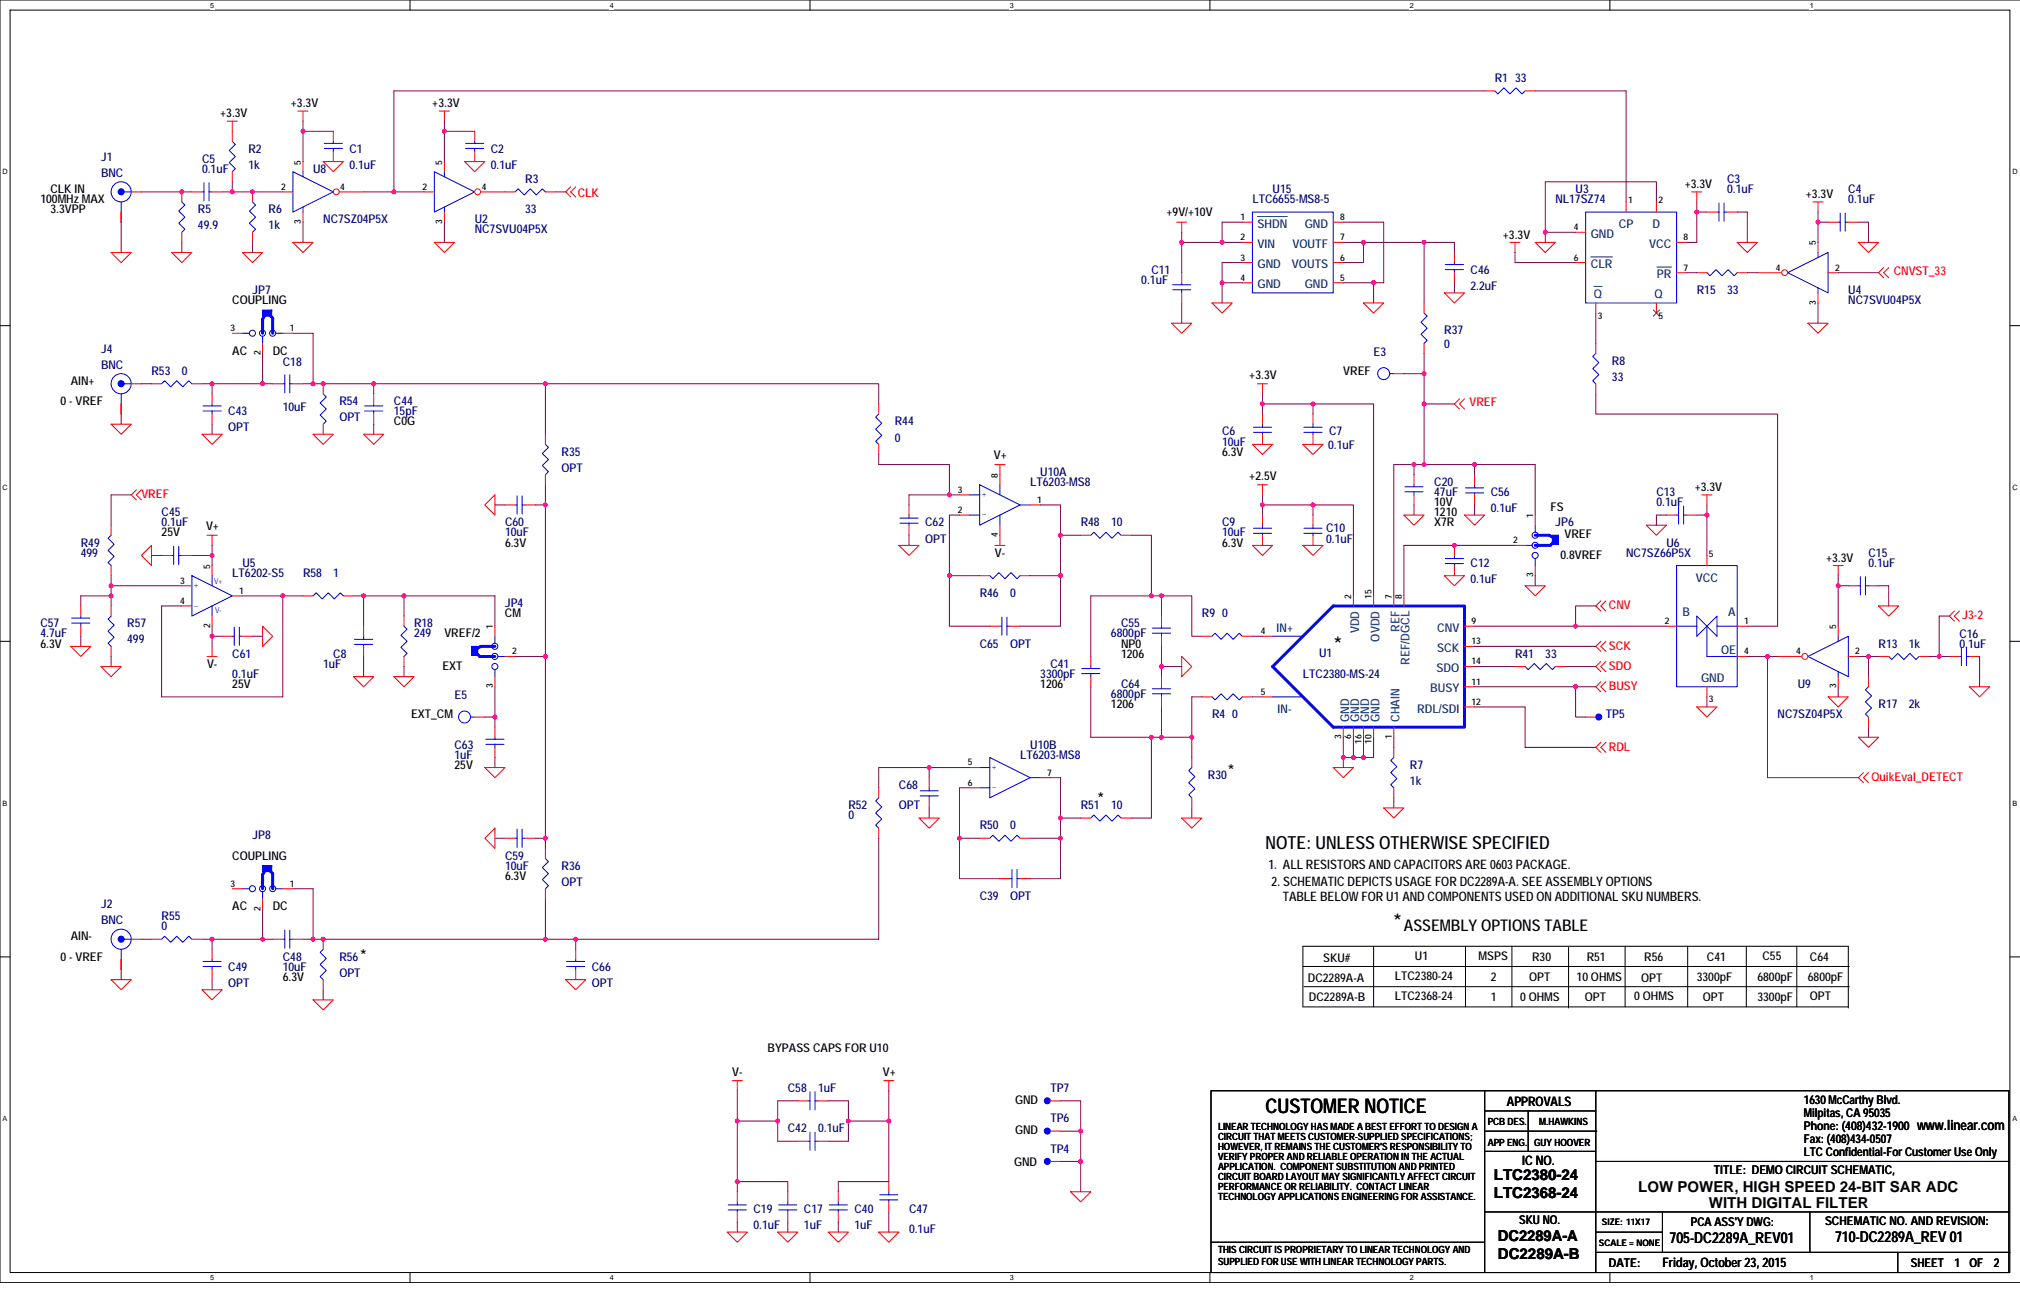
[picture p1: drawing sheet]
<svg xmlns="http://www.w3.org/2000/svg" width="432mm" height="279mm" viewBox="0 0 432 279" stroke-linecap="round" stroke-linejoin="round" font-family="sans-serif">
<path d="M2.2 2.2h427.4v269.8h-427.4zM431.8 0h-431.8v274.2h431.8" fill="none" stroke="#000" stroke-width=".21"/>
<g fill="#fff">
<path d="M44.9 .2h.9v1.7h-.9z"/>
<path d="M44.9 272.2h.9v1.8h-.9z"/>
</g>
<path d="M87.7 0v2.2M87.7 272v2.2" fill="none" stroke="#000" stroke-width=".21"/>
<g fill="#fff">
<path d="M130.4 .2h.9v1.7h-.9z"/>
<path d="M130.4 272.2h.9v1.8h-.9z"/>
</g>
<path d="M173.1 0v2.2M173.1 272v2.2" fill="none" stroke="#000" stroke-width=".21"/>
<g fill="#fff">
<path d="M215.9 .2h.8v1.7h-.8z"/>
<path d="M215.9 272.2h.8v1.8h-.8z"/>
</g>
<path d="M258.6 0v2.2M258.6 272v2.2" fill="none" stroke="#000" stroke-width=".21"/>
<g fill="#fff">
<path d="M301.4 .2h.8v1.7h-.8z"/>
<path d="M301.4 272.2h.8v1.8h-.8z"/>
</g>
<path d="M344.1 0v2.2M344.1 272v2.2" fill="none" stroke="#000" stroke-width=".21"/>
<g fill="#fff">
<path d="M386.9 .2h.8v1.7h-.8z"/>
<path d="M386.9 272.2h.8v1.8h-.8z"/>
<path d="M.6 35.9h1.1v1.7h-1.1z"/>
<path d="M430.2 35.9h1.1v1.7h-1.1z"/>
<path d="M.6 103.3h1.1v1.8h-1.1z"/>
<path d="M430.2 103.3h1.1v1.8h-1.1z"/>
</g>
<path d="M0 69.6h2.2M429.6 69.6h2.2" fill="none" stroke="#000" stroke-width=".21"/>
<g fill="#fff">
<path d="M.6 170.8h1v1.8h-1z"/>
<path d="M430.2 170.8h1v1.8h-1z"/>
</g>
<path d="M0 137.1h2.2M429.6 137.1h2.2" fill="none" stroke="#000" stroke-width=".21"/>
<g fill="#fff">
<path d="M.6 238.3h1v1.7h-1z"/>
<path d="M430.2 238.3h1v1.7h-1z"/>
</g>
<g fill="none" stroke="#000" stroke-width=".21">
<path d="M0 204.6h2.2M278.5 206.6h116.8M278.7 210.9h116.6M293.6 202.3v12.9M313.3 202.3v12.9M323.2 202.3v12.9M335.3 202.5v13M347.4 202.3v12.9M360.8 202.3v12.9M373.3 202.3v12.9M384.1 202.3v12.9M395.1 215.2h-116.6v-12.9h116.6v13.2"/>
<path d="M429.6 204.6h2.2M258.9 233.2h170.5v38.8h-170.5zM317.4 233.2v38.8M317.4 237.5h23.7M326.7 237.5v8.6M341.1 233.2v38.8M317.4 259.1h112M317.4 246.1h23.7M317.6 241.8h23.7M341.1 248.3h88.3M355.4 259.1v8.6M386.9 259.1v8.6"/>
<path d="M258.9 265.6h58.3M341.1 263.4h14.3M341.3 267.7h88.3M405.7 267.7v4.3"/>
</g>
<g fill="none" stroke="#f00" stroke-width=".21">
<path d="M48.6 25.9h2.1M49.7 25.9v2.2M63.7 23.7h2.1M64.8 23.7v2.2M69.1 34.5h4.3l-2.2 2.2zM93.9 23.7h2.2M95 23.7v2.2M99.3 34.5h4.3l-2.1 2.2zM122 39.9l-1.1 1.1 1.1 1.1M123.1 39.9l-1.1 1.1 1.1 1.1M23.7 54h4.4l-2.2 2.1zM25.9 45.3v2.2"/>
<path d="M28.1 41h2.1M36.7 54h4.3l-2.1 2.1zM51.8 54h4.3l-2.1 2.1zM54 41v2.2M54 49.7v2.1M62.6 51.8h4.3l-2.1 2.2zM92.8 51.8h4.4l-2.2 2.2zM251.5 47.5h2.2M252.6 47.5v2.2M310.9 54v2.1M310.9 58.3v2.2M322.8 51.8h2.1"/>
<path d="M323.8 51.8v2.2M328.2 51.8h4.3l-2.2 2.2zM336.8 49.7h2.2M336.8 56.1h2.2M347.6 43.2v2.1M354.1 43.2v2.1M358.4 58.3h2.2M358.4 51.8h2.2M361.6 41h2.2M362.7 41v2.2M371.3 51.8h4.4l-2.2 2.2zM387.5 43.2h2.2"/>
<path d="M388.6 43.2v2.1M397.3 51.8h4.3l-2.2 2.2zM402.7 57.2l-1.1 1.1 1.1 1.1M403.7 57.2l-1 1.1 1 1.1M250.4 69.1h4.4l-2.2 2.1zM259.1 64.8h4.3l-2.2 2.1zM291.5 64.8h4.3l-2.2 2.1zM297.9 79.9h2.2M308.7 62.6h4.4l-2.2 2.2zM341.1 64.8v2.1M341.1 73.4v2.2M354.1 64.8v2.1"/>
<path d="M386.5 69.1h4.3l-2.2 2.1zM23.7 90.7h4.4l-2.2 2.1zM25.9 86.4v2.1M28.1 82h2.1M43.2 92.8h4.3l-2.2 2.2zM66.9 92.8h4.3l-2.1 2.2zM77.7 92.8h4.3l-2.1 2.2zM116.6 92.8v2.2M187.8 95v2.2M187.8 86.4v2.1M212.7 99.3h2.1M213.7 99.3v2.2"/>
<path d="M267.7 95h4.3l-2.1 2.2zM268.8 82h2.2M269.9 82v2.2M278.5 95h4.3l-2.1 2.2zM280.7 92.8v2.2M280.7 88.5v2.2M312 85.3l-1.1 1.1 1.1 1M313.1 85.3l-1.1 1.1 1.1 1M341.1 82v2.2M29.1 104.7l-1 1.1 1 1.1M30.2 104.7l-1.1 1.1 1.1 1.1M32.4 116.6v4.3l-2.2-2.2z"/>
<path d="M44.3 114.4h2.1M45.3 114.4v2.2M105.8 105.8v4.3l-2.2-2.1zM107.9 107.9h2.2M112.3 107.9h2.1M116.6 101.5v2.1M192.2 116.6h4.3l-2.2 2.1zM194.3 112.3v2.1M194.3 107.9v2.2M212.7 116.6h2.1M213.7 114.4v2.2M267.7 116.6h4.3l-2.1 2.1z"/>
<path d="M268.8 103.6h2.2M269.9 103.6v2.2M278.5 116.6h4.3l-2.1 2.1zM300.1 110.1h4.3l-2.1 2.2zM313.1 110.1h4.3l-2.2 2.2zM323.8 116.6h2.2M328.2 110.1v2.2M351.9 112.3h4.3l-2.1 2.1zM356.2 110.1h2.2M360.6 110.1h2.1M363.8 105.8h2.2M364.9 105.8v2.2"/>
<path d="M364.9 118.7v2.2M15.1 138.2h4.3l-2.1 2.1zM23.7 129.5v2.2M23.7 138.2v2.1M38.9 129.5h2.1M38.9 125.2h2.1M45.3 138.2v2.1M45.3 120.9v2.2M45.3 131.7v2.2M49.7 127.4h2.1M56.1 133.9l2.2 2.1-2.2 2.2zM77.7 138.2v2.1"/>
<path d="M77.7 133.9v2.1M248.3 131.7v2.2M248.3 136v2.2M269.9 136h2.1M289.3 127.4v2.1M293.6 127.4v2.1M297.9 127.4v2.1M300.1 127.4v2.1M308.7 123.1h4.4l-2.2 2.1zM313.1 133.9h2.1M313.1 138.2h2.1M326 125.2h4.3l-2.1 2.2z"/>
<path d="M328.2 120.9v2.2M342.2 137.1l-1.1 1.1 1.1 1.1M342.2 128.5l-1.1 1 1.1 1.1M343.3 137.1l-1.1 1.1 1.1 1.1M343.3 128.5l-1.1 1 1.1 1.1M356.2 133.9h2.2M371.3 133.9h2.2M391.9 120.9h2.1M392.9 120.9v2.2M395.1 125.2h2.2M399.4 125.2h2.2M401.6 129.5h4.3l-2.2 2.2z"/>
<path d="M417.8 130.6l-1.1 1.1 1.1 1.1M418.8 130.6l-1 1.1 1 1.1M21.6 142.5h4.3l-2.2 2.2zM44.3 140.3h2.1M75.6 144.7h4.3l-2.2 2.1zM84.2 144.7h4.3l-2.1 2.1zM105.8 155.4v2.2M105.8 159.8v2.1M248.3 144.7v2.1M248.3 149v2.1M252.6 140.3l2.2 2.2-2.2 2.2zM269.9 149h2.1"/>
<path d="M287.1 155.4v2.2M289.3 155.4v2.2M291.5 155.4v2.2M293.6 155.4v2.2M297.9 159.8v2.1M297.9 155.4v2.2M313.1 146.8h2.1M313.1 151.1h2.1M313.1 142.5h2.1M323.8 142.5h2.2M332.5 142.5h2.1M342.2 145.7l-1.1 1.1 1.1 1.1"/>
<path d="M342.2 158.7l-1.1 1.1 1.1 1M342.2 141.4l-1.1 1.1 1.1 1.1M343.3 145.7l-1.1 1.1 1.1 1.1M343.3 158.7l-1.1 1.1 1.1 1M343.3 141.4l-1.1 1.1 1.1 1.1M362.7 151.1h4.3l-2.1 2.2zM364.9 146.8v2.2M371.3 140.3h2.2M390.8 149h4.3l-2.2 2.1zM397.3 157.6h4.3l-2.2 2.2zM416.7 140.3h2.1M421 146.8h4.3l-2.1 2.2z"/>
<path d="M421 140.3h2.2M103.6 179.2l2.2-2.2v4.4zM103.6 164.1h4.4l-2.2 2.1zM187.8 177v2.2M187.8 168.4v2.2M196.5 174.9h4.3l-2.2 2.1zM198.6 170.6v2.1M198.6 166.2v2.2M207.3 164.1h2.1M207.3 168.4h2.1M209.4 179.2h2.2M218.1 179.2h2.1"/>
<path d="M222.4 166.2h2.1M231 174.9h2.2M239.6 174.9h2.2M252.6 174.9h4.3l-2.1 2.1zM285 164.1h4.3l-2.2 2.1zM295.8 172.7h4.3l-2.2 2.2zM297.9 168.4v2.2M398.3 165.2l-1 1 1 1.1M399.4 165.2l-1.1 1 1.1 1.1M23.7 209.4h4.4l-2.2 2.2zM25.9 205.1v2.2M28.1 200.8h2.1"/>
<path d="M43.2 211.6h4.3l-2.2 2.1zM45.3 202.9v2.2M45.3 207.3v2.1M66.9 213.7h4.3l-2.1 2.2zM69.1 200.8v2.1M69.1 209.4v2.2M120.9 209.4h4.3l-2.1 2.2zM123.1 202.9v2.2M123.1 207.3v2.1M156.5 231h2.2M157.6 231v2.2M188.9 231h2.2"/>
<path d="M190 231v2.2M224.5 235.3h2.2M157.6 259.1v2.1M157.6 254.8v2.1M224.5 248.3h2.2M228.9 254.8h4.3l-2.2 2.1zM155.4 263.4h4.4l-2.2 2.2zM166.2 263.4h4.4l-2.2 2.2zM177 263.4h4.4l-2.2 2.2zM187.8 263.4h4.4l-2.2 2.2z"/>
</g>
<g fill="none" stroke="#00f" stroke-width=".21">
<path d="M62.6 36.7l8.6 4.3-8.6 4.3zM64.8 36.7v1.1M25.9 43.2v2.1M26.6 41h1.5M54 43.2l.6 .6-1.3 1.3 1.3 1.3-1.3 1.3 1.3 1.3-.6 .7M64.8 44.3v1M308.9 57.6h3.9M308.9 56.6h3.9M310.9 56.1v.5M310.9 57.6v.7M339 45.3h19.4v19.5h-19.4zM297.1 79.9h.8"/>
<path d="M341.1 75.6l-.6 .6 1.3 1.3-1.3 1.3 1.3 1.3-1.3 1.3 .6 .6M25.9 84.2v2.2M26.6 82h1.5M116.6 95l.6 .7-1.3 1.2 1.3 1.3-1.3 1.3 1.3 1.3-.6 .7M187.8 88.5l-.6 .7 1.3 1.3-1.3 1.3 1.3 1.2-1.3 1.3 .6 .7M278.7 91.3h3.9M278.7 92.4h3.9M280.7 92.4v.4M280.7 90.7v.6M110.1 107.9h.4M110.5 106v3.9M111.6 106v3.9"/>
<path d="M111.6 107.9h.7M192.4 110.8h3.9M192.4 111.8h3.9M194.3 111.8v.5M194.3 110.1v.7M326 116.6h1.5M328.2 112.3v1.5M328.2 119.4v1.5M358.4 110.1h.4M358.8 108.2v3.9M359.9 110.1h.7M359.9 108.2v3.9"/>
<path d="M23.7 131.7l-.6 .7 1.3 1.2-1.3 1.3 1.3 1.3-1.3 1.3 .6 .7M41 123.1l8.7 4.3-8.7 4.3zM45.3 129.5v2.2M45.3 123.1v2.1M75.8 136.7h3.9M75.8 137.8h3.9M77.7 137.8v.4M77.7 136v.7M246.3 135.4h3.9M246.3 134.3h3.9M248.3 133.9v.4M248.3 135.4v.6"/>
<path d="M272 136h6.5M358.4 120.9h12.9v25.9h-12.9zM358.4 133.9h4.3M362.7 131.7l2.2 2.2-2.2 2.1zM364.9 133.9l2.1-2.2v4.3zM364.9 133.9v6.4h6.4M367 133.9h4.3M397.3 125.2h.4M397.7 123.3v3.9M398.8 125.2h.6M398.8 123.3v3.9M419.3 138.4v3.9"/>
<path d="M420.3 138.4v3.9M103.8 159.1h3.9M103.8 158h3.9M105.8 157.6v.4M105.8 159.1v.7M246.3 148.3h3.9M246.3 147.2h3.9M248.3 146.8v.4M248.3 148.3v.7M272 149h6.5M326 142.5l.7 .7 1.3-1.4 1.2 1.4 1.3-1.4 1.3 1.4 .7-.7M418.8 140.3h.5"/>
<path d="M420.3 140.3h.7M187.8 170.6l-.6 .6 1.3 1.3-1.3 1.3 1.3 1.3-1.3 1.3 .6 .6M196.7 169.1h3.9M196.7 170.1h3.9M198.6 170.1v.5M198.6 168.4v.7M209.4 164.1h2.2M209.4 168.4h2.2M211.6 179.2l.6-.7 1.3 1.4 1.3-1.4 1.3 1.4 1.3-1.4 .7 .7M220.2 166.2l-8.6-4.3v8.7l8.6-4.4h2.2M233.2 174.9l.6-.7 1.3 1.3 1.3-1.3 1.3 1.3 1.3-1.3 .6 .7M297.9 161.9l-.6 .7 1.3 1.3-1.3 1.3 1.3 1.3-1.3 1.2 .6 .7"/>
<path d="M25.9 202.9v2.2M26.6 200.8h1.5M43.4 206.6h3.9M43.4 205.5h3.9M45.3 205.1v.4M45.3 206.6v.7M69.1 202.9l-.7 .7 1.3 1.3-1.3 1.3 1.3 1.3-1.3 1.3 .7 .6M121.1 206.6h3.9M121.1 205.5h3.9M123.1 205.1v.4M123.1 206.6v.7M155.7 257.6h3.9"/>
<path d="M155.7 258.7h3.9M157.6 258.7v.4M157.6 256.9v.7"/>
<circle cx="25.9" cy="41" r="2.15"/>
<circle cx="295.8" cy="79.9" r="1.28"/>
<circle cx="25.9" cy="82" r="2.15"/>
<circle cx="328.2" cy="118.7" r=".65"/>
<circle cx="328.2" cy="114.4" r=".65"/>
<circle cx="328.2" cy="116.6" r=".65"/>
<circle cx="25.9" cy="200.8" r="2.15"/>
</g>
<g fill="#00f" stroke="#00f" stroke-width=".21">
<path d="M100.8 138.2v1.9h1.3v-1.9z" fill-rule="evenodd"/>
<path d="M56.1 185v1.3h2v-1.3z" fill-rule="evenodd"/>
<circle cx="223.9" cy="235.3" r=".64"/>
<circle cx="25.9" cy="41" r=".65"/>
<circle cx="25.9" cy="200.8" r=".65"/>
<circle cx="25.9" cy="82" r=".65"/>
<circle cx="223.9" cy="248.3" r=".64"/>
</g>
<path d="M340 54.9h4.7M354.2 57.1h3.1M340.7 61.2h1.8" fill="none" stroke="#004080" stroke-width=".21"/>
<path d="M353.4 66.3l1.4 1.3M354.7 66.3l-1.3 1.3" fill="none" stroke="#804000" stroke-width=".21"/>
<path d="M101.7 139.5l.9 .8h3.2M105.8 138.2h-3l-1.1 .6M272 142.5l13-13h28.1v25.9h-28.1zM56.8 185.9l-.7 1.1v3M57.4 185.9l.9 .9v3.2" fill="none" stroke="#00f" stroke-width=".63"/>
<circle cx="71.9" cy="41" r=".63" fill="#fff" stroke="#f00" stroke-width=".21"/>
<g fill="none" stroke="#f00" stroke-width=".21">
<path d="M64.8 34.5v2.2M101.5 28.1v2.1M101.5 32.4v2.1M38.9 41v2.2M38.9 49.7v2.1M60.5 41h2.1M64.8 45.3v2.2M72.5 41h5.2M252.6 58.3v2.2M364.9 45.3h2.1M369.2 45.3h2.1M252.6 62.6v2.2"/>
<path d="M32.4 82h2.1M41 82h2.2M79.9 84.2v2.2M79.9 88.5v2.2M23.7 112.3v2.1M34.5 118.7h2.2M38.9 118.7h2.1M302.3 101.5v2.1M302.3 105.8v2.2M17.3 129.5v2.2M17.3 133.9v2.1M23.7 120.9v2.2"/>
<path d="M47.5 136h2.2M51.8 136h2.2M64.8 127.4h2.1M73.4 127.4h2.2M256.9 136h2.2M265.6 136h2.1M233.2 140.3v2.2M233.2 144.7v2.1M399.4 153.3v2.1M399.4 144.7v2.1M107.9 179.2h2.2M112.3 179.2h2.1"/>
<path d="M168.4 259.1v2.1M168.4 254.8v2.1M179.2 259.1v2.1M179.2 254.8v2.1M224.5 241.8h2.2"/>
</g>
<g fill="none" stroke="#00f" stroke-width=".21">
<path d="M99.5 31.7h3.9M99.5 30.6h3.9M101.5 30.2v.4M101.5 31.7v.7M38.9 43.2l.6 .6-1.3 1.3 1.3 1.3-1.3 1.3 1.3 1.3-.6 .7M367 45.3h.5M367.5 43.4v3.9M368.5 45.3h.7M368.5 43.4v3.9M250.7 62h3.9M250.7 60.9h3.9M252.6 60.5v.4"/>
<path d="M252.6 62v.6M34.5 82l.7-.6 1.3 1.3 1.3-1.3 1.3 1.3 1.3-1.3 .6 .6M77.9 87.9h3.9M77.9 86.8h3.9M79.9 86.4v.4M79.9 87.9v.6M23.7 114.4l-.6 .7 1.3 1.3-1.3 1.3 1.3 1.3-1.3 1.2 .6 .7M36.7 118.7h.4M37.1 116.8v3.9M38.2 116.8v3.9M38.2 118.7h.7M300.3 105.1h3.9"/>
<path d="M300.3 104.1h3.9M302.3 103.6v.5M302.3 105.1v.7M15.3 133.2h3.9M15.3 132.1h3.9M17.3 131.7v.4M17.3 133.2v.7M49.7 136h.4M50.1 134.1v3.9M51.2 134.1v3.9M51.2 136h.6M66.9 127.4l.7-.7 1.3 1.3 1.3-1.3 1.3 1.3 1.2-1.3 .7 .7"/>
<path d="M259.1 136l.6-.6 1.3 1.3 1.3-1.3 1.3 1.3 1.3-1.3 .7 .6M392.9 136v1.1M231.2 144h3.9M231.2 142.9h3.9M233.2 142.5v.4M233.2 144v.7M386.5 140.3l8.6-4.3v8.7zM392.9 143.6v1.1M399.4 146.8l-.6 .7 1.3 1.3-1.3 1.3 1.3 1.2-1.3 1.3 .6 .7M110.1 179.2h.4M110.5 177.2v3.9M111.6 177.2v3.9"/>
<path d="M111.6 179.2h.7M166.5 257.6h3.8M166.5 258.7h3.8M168.4 258.7v.4M168.4 256.9v.7M177.2 257.6h3.9M177.2 258.7h3.9M179.2 258.7v.4M179.2 256.9v.7"/>
</g>
<g fill="#00f" stroke="#00f" stroke-width=".21">
<path d="M56.1 66.3v1.3h2v-1.3z" fill-rule="evenodd"/>
<circle cx="223.9" cy="241.8" r=".64"/>
</g>
<path d="M56.8 67.1l-.7 1.1v3M57.4 67.1l.9 .9v3.2" fill="none" stroke="#00f" stroke-width=".63"/>
<circle cx="385.8" cy="140.3" r=".63" fill="#fff" stroke="#f00" stroke-width=".21"/>
<path d="M392.9 133.9v2.1M256.9 149h2.2M265.6 149h2.1M380 140.3h5.2M392.9 144.7v2.1M395.1 140.3h2.2M32.4 200.8h2.1M41 200.8h2.2M190 256.9v2.2M190 252.6v2.2" fill="none" stroke="#f00" stroke-width=".21"/>
<path d="M382.1 58.3l8.7-4.3v8.6zM388.6 54v1.1M388.6 61.5v1.1M259.1 149l.6 .6 1.3-1.3 1.3 1.3 1.3-1.3 1.3 1.3 .7-.6M34.5 200.8l.7-.7 1.3 1.3 1.3-1.3 1.3 1.3 1.3-1.3 .6 .7M188 255.4h3.9M188 256.5h3.9M190 256.5v.4M190 254.8v.6" fill="none" stroke="#00f" stroke-width=".21"/>
<circle cx="381.5" cy="58.3" r=".63" fill="#fff" stroke="#f00" stroke-width=".21"/>
<g fill="none" stroke="#f00" stroke-width=".21">
<path d="M375.7 58.3h5.2M388.6 51.8v2.2M390.8 58.3h2.1M49.7 71.2h2.1M56.1 73.4v2.2M60.5 71.2h2.1M388.6 62.6v2.2M269.9 92.8v2.2M269.9 88.5v2.2M315.2 105.8v2.2M315.2 101.5v2.1M339 153.3h2.1"/>
<path d="M254.8 161.9v2.2M254.8 170.6v2.1M213.7 187.8h2.2M218.1 187.8h2.1M58.3 200.8h2.2M62.6 200.8h2.2"/>
</g>
<g fill="none" stroke="#00f" stroke-width=".21">
<path d="M92.8 36.7l8.7 4.3-8.7 4.3zM95 36.7v1.1M95 44.3v1M51.8 71.2h1.5M56.1 71.9v1.5M58.9 71.2h1.6M267.9 91.3h3.9M267.9 92.4h3.9M269.9 92.4v.4M269.9 90.7v.6M313.3 104.3h3.9M313.3 105.4h3.9"/>
<path d="M315.2 105.4v.4M315.2 103.6v.7M254.8 164.1l-.7 .6 1.3 1.3-1.3 1.3 1.3 1.3-1.3 1.3 .7 .7M60.9 198.8v3.9M62 198.8v3.9M215.9 187.8h.4M216.3 185.9v3.9M217.4 187.8h.7M217.4 185.9v3.9M60.5 200.8h.4M62 200.8h.6"/>
<circle cx="54" cy="71.2" r=".65"/>
<circle cx="56.1" cy="71.2" r=".65"/>
<circle cx="58.3" cy="71.2" r=".65"/>
</g>
<circle cx="341.8" cy="153.3" r=".64" fill="#00f" stroke="#00f" stroke-width=".21"/>
<circle cx="102.1" cy="41" r=".63" fill="#fff" stroke="#f00" stroke-width=".21"/>
<g fill="none" stroke="#f00" stroke-width=".21">
<path d="M317.4 19.4h2.1M326 19.4h2.2M49.7 28.1v2.1M49.7 36.7v2.2M71.2 28.1v2.1M71.2 32.4v2.1M95 34.5v2.2M41 41h2.2M45.3 41h2.2M90.7 41h2.1M95 45.3v2.2M102.8 41h7.3"/>
<path d="M116.6 41h2.1M265.6 51.8h2.1M265.6 47.5h2.1M265.6 56.1h2.1M285 51.8h2.1M285 47.5h2.1M285 56.1h2.1M362.7 58.3h2.2M371.3 58.3h2.2M390.8 47.5h2.1M395.1 47.5h2.2M265.6 60.5h2.1"/>
<path d="M285 60.5h2.1M304.4 64.8v2.1M304.4 73.4v2.2M45.3 84.2v2.2M45.3 88.5v2.2M58.3 82h2.2M62.6 82h2.2M69.1 82v2.2M69.1 90.7v2.1M205.1 110.1h2.2M205.1 105.8h2.2M213.7 101.5v2.1"/>
<path d="M213.7 112.3v2.1M220.2 107.9h2.2M231 114.4h2.2M239.6 114.4h2.2M269.9 114.4v2.2M269.9 110.1v2.2M280.7 114.4v2.2M280.7 110.1v2.2M310.9 116.6v2.1M86.4 131.7v2.2M105.8 133.9v2.1M209.4 123.1h2.2"/>
<path d="M211.6 133.9h2.1M215.9 133.9h2.2M218.1 123.1h2.1M310.9 120.9v2.2M86.4 140.3v2.2M101.5 153.3h2.1M105.8 144.7v2.1M107.9 140.3h2.2M401.6 140.3h2.1M410.2 140.3h2.2M49.7 190h2.1M56.1 192.2v2.1"/>
<path d="M60.5 190h2.1M116.6 181.4v2.1M116.6 190v2.2M170.6 235.3h2.1M174.9 235.3h2.1M170.6 244h2.1M174.9 244h2.1"/>
</g>
<g fill="none" stroke="#00f" stroke-width=".21">
<path d="M319.5 19.4l.7 .7 1.3-1.3 1.3 1.3 1.3-1.3 1.3 1.3 .6-.7M43.6 39.1v3.9M44.7 39.1v3.9M49.7 30.2l.6 .7-1.3 1.3 1.3 1.3-1.3 1.3 1.3 1.2-.6 .7M69.3 31.7h3.9M69.3 30.6h3.9M71.2 30.2v.4M71.2 31.7v.7M43.2 41h.4M44.7 41h.6M110.1 41l.7-.6 1.3 1.3 1.2-1.3 1.3 1.3 1.3-1.3 .7 .6M267.7 45.3h17.3v17.3h-17.3z"/>
<path d="M364.9 58.3l.6 .6 1.3-1.3 1.3 1.3 1.3-1.3 1.3 1.3 .6-.6M392.9 47.5h.5M393.4 45.6v3.8M394.4 47.5h.7M394.4 45.6v3.8M304.4 66.9l.7 .7-1.3 1.3 1.3 1.3-1.3 1.3 1.3 1.2-.7 .7M43.4 87.9h3.9M43.4 86.8h3.9M45.3 86.4v.4M45.3 87.9v.6M60.5 82h.4M60.9 80.1v3.9"/>
<path d="M62 80.1v3.9M62 82h.6M69.1 84.2l.6 .7-1.3 1.2 1.3 1.3-1.3 1.3 1.3 1.3-.6 .7M207.3 105.8h2.1M207.3 110.1h2.1M209.4 103.6l8.7 4.4-8.7 4.3zM213.7 103.6v2.2M213.7 110.1v2.2M218.1 107.9h2.1M233.2 114.4l.6-.6 1.3 1.3 1.3-1.3 1.3 1.3 1.3-1.3 .6 .6M267.9 112.9h3.9M267.9 114h3.9"/>
<path d="M269.9 114v.4M269.9 112.3v.6M278.7 112.9h3.9M278.7 114h3.9M280.7 114v.4M280.7 112.3v.6M308.9 119.4h3.9M310.9 118.7v.7M86.4 133.9l.6 .6-1.3 1.3 1.3 1.3-1.3 1.3 1.3 1.3-.6 .6M105.8 136v1.5M211.6 123.1l.6 .6 1.3-1.3 1.3 1.3 1.3-1.3 1.3 1.3 .7-.6M213.7 133.9h.5"/>
<path d="M214.2 131.9v3.9M215.2 133.9h.7M215.2 131.9v3.9M308.9 120.5h3.9M310.9 120.5v.4M100.6 153.3h.9M105.8 143.2v1.5M106.4 140.3h1.5M403.7 140.3l.7 .7 1.3-1.3 1.3 1.3 1.3-1.3 1.3 1.3 .6-.7M51.8 190h1.5M56.1 190.6v1.6M58.9 190h1.6"/>
<path d="M116.6 183.5l.6 .7-1.3 1.3 1.3 1.3-1.3 1.2 1.3 1.3-.6 .7M172.7 235.3h.4M173.1 233.4v3.9M174.2 233.4v3.9M174.2 235.3h.7M172.7 244h.4M173.1 242v3.9M174.2 242v3.9M174.2 244h.7"/>
<circle cx="105.8" cy="138.2" r=".65"/>
<circle cx="99.3" cy="153.3" r="1.28"/>
<circle cx="105.8" cy="140.3" r=".65"/>
<circle cx="105.8" cy="142.5" r=".65"/>
<circle cx="54" cy="190" r=".65"/>
<circle cx="56.1" cy="190" r=".65"/>
<circle cx="58.3" cy="190" r=".65"/>
</g>
<path d="M268.8 46.3h6.4" fill="none" stroke="#004080" stroke-width=".21"/>
<path d="M331.8 114.4v2h1.3v-2z" fill-rule="evenodd" fill="#00f" stroke="#00f" stroke-width=".21"/>
<path d="M328.2 114.4h3l1.1 .7M332.3 115.7l-.9 .9h-3.2" fill="none" stroke="#00f" stroke-width=".63"/>
<g fill="none" stroke="#800040" stroke-width=".21">
<path d="M317.4 19.4h-233.2v21.6M328.2 19.4h19.4v23.8M49.7 38.9v2.1h-2.2M64.8 25.9v2.2M64.8 28.1h6.4M64.8 28.1v6.4M95 25.9v2.2M95 28.1v6.4M95 28.1h6.5M25.9 47.5v6.5M30.2 41h10.8M38.9 51.8v2.2"/>
<path d="M54 51.8v2.2M60.5 41h-10.8M64.8 47.5v4.3M77.7 41h6.5M84.2 41h6.5M95 47.5v4.3M118.7 41h2.2M252.6 49.7v2.1M252.6 51.8v6.5M252.6 51.8h8.6M261.2 51.8h4.4M265.6 56.1h-4.4v4.4"/>
<path d="M265.6 47.5h-4.4v4.3M287.1 47.5h8.7v13h-2.2M287.1 51.8h4.4M291.5 51.8h12.9M291.5 51.8v4.3h-4.4M304.4 51.8h6.5v2.2M304.4 51.8v13M323.8 54v2.1h13M336.8 49.7h-6.5v2.1M354.1 43.2v-4.3h-23.8v10.8M360.6 58.3h2.1M362.7 45.3h2.2"/>
<path d="M362.7 43.2v2.1M362.7 45.3v6.5h-2.1M371.3 45.3h2.2v6.5M373.5 58.3h2.2M388.6 47.5v4.3M388.6 47.5h2.2M388.6 45.3v2.2M392.9 58.3h8.7M397.3 47.5h2.1v4.3M56.1 75.6v6.4M62.6 71.2h4.3v10.8M252.6 64.8v4.3"/>
<path d="M261.2 60.5h4.4M261.2 60.5v4.3M287.1 60.5h6.5M293.6 60.5v4.3M300.1 79.9h4.3M304.4 75.6v4.3M304.4 79.9v6.5h6.5M310.9 60.5v2.1M341.1 66.9v6.5M388.6 64.8v4.3M25.9 88.5v2.2M30.2 82h2.2"/>
<path d="M43.2 82h2.1v2.2M45.3 90.7v2.1M45.3 82h10.8M56.1 82h2.2M64.8 82h2.1M66.9 82h13M79.9 82h36.7M79.9 82v2.2M79.9 90.7v2.1M116.6 82h71.2v4.4M116.6 82v10.8M187.8 97.2v2.1h15.1v6.5"/>
<path d="M269.9 86.4h10.8M269.9 84.2v2.2M269.9 86.4v2.1M280.7 86.4v2.1M280.7 86.4h12.9v41M302.3 99.3h2.1M302.3 99.3v2.2M302.3 99.3h-4.4v28.1M304.4 86.4v12.9M304.4 99.3h10.8M315.2 99.3h13v10.8M315.2 99.3v2.2"/>
<path d="M341.1 84.2v4.3h38.9v45.4h-6.5M28.1 105.8h-4.4v6.5M32.4 118.7h2.1M41 118.7h4.3M45.3 118.7v2.2M45.3 116.6v2.1M105.8 107.9h2.1M114.4 108h2.2M116.6 107.9v32.4M116.6 103.6v4.4M194.3 114.4v2.2M202.9 105.8h2.2"/>
<path d="M202.9 105.8h-8.6v2.1M205.1 110.1h-2.2v13h6.5M222.4 107.9h4.3v6.5h4.3M226.7 114.4v8.7M241.8 114.4h4.3v13M269.9 107.9h10.8M269.9 105.8v2.2M269.9 107.9v2.2M280.7 107.9v2.2M280.7 108h8.6v19.4M302.3 107.9v2.2M315.2 107.9v2.2"/>
<path d="M323.8 116.6h-23.7v10.8M356.2 110.1h-2.1v2.2M362.7 110.1h2.2M364.9 107.9v2.2M364.9 110.1v8.6M17.3 136v2.2M23.7 123.1v2.1M23.7 125.2h15.2M23.7 127.4h-6.4v2.1M23.7 127.4v2.1M23.7 125.2v2.2M45.3 133.9v2.1"/>
<path d="M45.3 136v2.2M45.3 136h2.2M51.8 127.4h8.7M54 136h2.1M60.5 127.4h4.3M60.5 127.4v21.6h-26v-19.5h4.4M75.6 127.4h2.1M77.7 127.4h8.7M77.7 127.4v6.5M86.4 127.4v4.3M86.4 127.4h19.4v6.5M202.9 123.1v10.8h8.7"/>
<path d="M220.2 123.1h6.5v10.8h-8.6M246.1 127.4h-12.9v12.9M246.1 127.4h2.2v4.3M248.3 138.2v4.3h4.3M248.3 127.4h6.5v8.6h2.1M267.7 136h2.2M315.2 138.2h25.9M328.2 123.1v2.1M336.8 133.9h19.4M341.1 129.5h-4.3v4.4h-21.6M392.9 123.1v2.1M392.9 125.2v8.7"/>
<path d="M392.9 125.2h2.2M401.6 125.2h2.1v4.3M416.7 131.7h-2.2v8.6M23.7 140.3v2.2M77.7 140.3v4.4M86.4 142.5v2.2M103.6 153.3h2.2M105.8 153.3v2.1M105.8 146.8v6.5M110.1 140.3h6.5M116.6 140.3v38.9M233.2 146.8v10.8h12.9"/>
<path d="M246.1 157.6h2.2M246.1 157.6v17.3h-4.3M248.3 157.6h6.5M248.3 142.5v2.2M248.3 151.1v6.5M254.8 157.6v4.3M256.9 149h-2.1v8.6M267.7 149h2.2M287.1 157.6v4.3M289.3 157.6v4.3M291.5 157.6v4.3M293.6 157.6v4.3h-2.1"/>
<path d="M297.9 157.6v2.2M315.2 142.5h8.6M315.2 151.1h10.8v8.7h15.1M315.2 146.8h21.6v6.5h2.2M334.6 142.5h6.5M336.8 146.8h4.3M364.9 149v2.1M373.5 140.3h4.3v25.9h19.5M377.8 140.3h2.2M392.9 146.8v2.2M397.3 140.3h2.1M399.4 140.3h2.2"/>
<path d="M399.4 155.4v2.2M399.4 140.3v4.4M412.4 140.3h2.1M414.5 140.3h2.2M423.2 140.3v6.5M105.8 179.2h2.1M105.8 161.9v2.2M114.4 179.2h2.2M116.6 179.2v2.2M187.8 179.2v21.6h-64.7M198.6 164.1h-10.8v4.3M198.6 164.1h8.7"/>
<path d="M198.6 164.1v2.1M198.6 172.7v2.2M207.3 168.4h-2.2v10.8M209.4 179.2h-4.3v8.6h8.6M220.2 179.2h6.5M224.5 166.2h2.2v8.7M226.7 179.2v8.6h-6.5M226.7 174.9v4.3M226.7 174.9h4.3M254.8 172.7v2.2M287.1 161.9v2.2M287.1 161.9h2.2"/>
<path d="M289.3 161.9h2.2M297.9 170.6v2.1M56.1 194.3v6.5M62.6 190h4.3v10.8M116.6 192.2v8.6M25.9 207.3v2.1M30.2 200.8h2.2M43.2 200.8h2.1v2.1M45.3 209.4v2.2M45.3 200.8h10.8M56.1 200.8h2.2M64.8 200.8h2.1"/>
<path d="M66.9 200.8h49.7M69.1 211.6v2.1M116.6 200.8h6.5M123.1 200.8v2.1M157.6 239.6v15.2M157.6 233.2v6.4M157.6 239.6h8.6M166.2 239.6v4.4h4.4M170.6 235.3h-4.4v4.3M177 235.3h4.4v4.3h8.6M181.4 239.6v4.4h-4.4M190 239.6v13h-10.8v2.2"/>
<path d="M190 233.2v6.4M226.7 235.3h4.3v6.5M157.6 252.6h10.8v2.2M190 259.1v4.3M226.7 241.8h4.3M226.7 248.3h4.3M231 241.8v13M157.6 261.2v2.2M168.4 261.2v2.2M179.2 261.2v2.2"/>
</g>
<g fill="#f0f" stroke="#f0f" stroke-width=".21">
<circle cx="261.2" cy="60.4" r=".42"/>
<circle cx="261.2" cy="51.8" r=".42"/>
<circle cx="291.5" cy="51.8" r=".42"/>
<circle cx="293.6" cy="60.4" r=".42"/>
<circle cx="280.7" cy="107.9" r=".42"/>
<circle cx="269.9" cy="107.9" r=".42"/>
<circle cx="280.7" cy="86.3" r=".42"/>
<circle cx="269.9" cy="86.3" r=".42"/>
<circle cx="252.6" cy="51.8" r=".42"/>
<circle cx="315.2" cy="99.3" r=".42"/>
<circle cx="302.2" cy="99.3" r=".42"/>
<circle cx="231" cy="248.3" r=".42"/>
<circle cx="231" cy="241.8" r=".42"/>
<circle cx="310.9" cy="116.6" r=".42"/>
<circle cx="248.3" cy="142.5" r=".42"/>
<circle cx="248.3" cy="127.4" r=".42"/>
<circle cx="254.7" cy="157.6" r=".42"/>
<circle cx="248.3" cy="157.6" r=".42"/>
<circle cx="304.4" cy="51.8" r=".42"/>
<circle cx="304.4" cy="79.9" r=".42"/>
<circle cx="157.6" cy="252.6" r=".42"/>
<circle cx="157.6" cy="239.6" r=".42"/>
<circle cx="181.3" cy="239.6" r=".42"/>
<circle cx="166.2" cy="239.6" r=".42"/>
<circle cx="190" cy="239.6" r=".42"/>
<circle cx="336.8" cy="146.8" r=".42"/>
<circle cx="56.1" cy="82" r=".42"/>
<circle cx="45.3" cy="82" r=".42"/>
<circle cx="69.1" cy="82" r=".42"/>
<circle cx="66.9" cy="82" r=".42"/>
<circle cx="56.1" cy="200.8" r=".42"/>
<circle cx="45.3" cy="200.8" r=".42"/>
<circle cx="66.9" cy="200.8" r=".42"/>
<circle cx="116.6" cy="82" r=".42"/>
<circle cx="79.9" cy="82" r=".42"/>
<circle cx="202.9" cy="105.8" r=".42"/>
<circle cx="202.9" cy="123" r=".42"/>
<circle cx="226.7" cy="123" r=".42"/>
<circle cx="226.7" cy="114.4" r=".42"/>
<circle cx="289.3" cy="161.9" r=".42"/>
<circle cx="287.1" cy="161.9" r=".42"/>
<circle cx="291.5" cy="161.9" r=".42"/>
<circle cx="116.6" cy="140.3" r=".42"/>
<circle cx="116.6" cy="107.9" r=".42"/>
<circle cx="246.1" cy="127.4" r=".42"/>
<circle cx="304.4" cy="99.3" r=".42"/>
<circle cx="304.4" cy="86.3" r=".42"/>
<circle cx="226.7" cy="179.2" r=".42"/>
<circle cx="246.1" cy="157.6" r=".42"/>
<circle cx="226.7" cy="174.9" r=".42"/>
<circle cx="116.6" cy="179.2" r=".42"/>
<circle cx="105.8" cy="153.3" r=".42"/>
<circle cx="123" cy="200.8" r=".42"/>
<circle cx="49.6" cy="41" r=".42"/>
<circle cx="54" cy="41" r=".42"/>
<circle cx="38.8" cy="41" r=".42"/>
<circle cx="330.3" cy="49.6" r=".42"/>
<circle cx="362.7" cy="45.3" r=".42"/>
<circle cx="388.6" cy="47.5" r=".42"/>
<circle cx="364.9" cy="110.1" r=".42"/>
<circle cx="377.8" cy="140.3" r=".42"/>
<circle cx="336.8" cy="133.8" r=".42"/>
<circle cx="392.9" cy="125.2" r=".42"/>
<circle cx="84.2" cy="41" r=".42"/>
<circle cx="414.5" cy="140.3" r=".42"/>
<circle cx="399.4" cy="140.3" r=".42"/>
<circle cx="198.6" cy="164.1" r=".42"/>
<circle cx="205.1" cy="179.2" r=".42"/>
<circle cx="86.3" cy="127.4" r=".42"/>
<circle cx="77.7" cy="127.4" r=".42"/>
<circle cx="23.7" cy="125.2" r=".42"/>
<circle cx="60.4" cy="127.4" r=".42"/>
<circle cx="45.3" cy="118.7" r=".42"/>
<circle cx="23.7" cy="127.4" r=".42"/>
<circle cx="45.3" cy="136" r=".42"/>
<circle cx="69.1" cy="200.8" r=".42"/>
<circle cx="116.6" cy="200.8" r=".42"/>
<circle cx="64.8" cy="28.1" r=".42"/>
<circle cx="95" cy="28.1" r=".42"/>
</g>
<g font-size="5.2">
<text x="285.2" y="139.7">*</text>
<text x="297.9" y="199.1">*</text>
</g>
<text font-size="4.3" x="270.5" y="238">CUSTOMER NOTICE</text>
<g font-size="4.1">
<text x="262.5" y="166.3">*</text>
<text x="234.7" y="172.4">*</text>
<text x="77.1" y="205.8">*</text>
</g>
<text font-size="3.9" x="270.5" y="181.5">NOTE: UNLESS OTHERWISE SPECIFIED</text>
<text font-size="3.5" x="300.1" y="199">ASSEMBLY OPTIONS TABLE</text>
<g font-size="3.2">
<text x="319.3" y="256">LTC2368-24</text>
<text x="319.3" y="252.3">LTC2380-24</text>
<text x="350.2" y="254.7">LOW POWER, HIGH SPEED 24-BIT SAR ADC</text>
<text x="365.3" y="258.2">WITH DIGITAL FILTER</text>
<text x="320.2" y="269.2">DC2289A-B</text>
<text x="320.2" y="265.3">DC2289A-A</text>
<text x="356.9" y="265.7">705-DC2289A_REV01</text>
<text x="392.3" y="265.5">710-DC2289A_REV 01</text>
</g>
<text font-size="3" x="409.8" y="241.6">www.linear.com</text>
<g font-size="2.8">
<text x="271.2" y="185.7">1. ALL RESISTORS AND CAPACITORS ARE 0603 PACKAGE.</text>
<text x="271.8" y="189.4">2. SCHEMATIC DEPICTS USAGE FOR DC2289A-A. SEE ASSEMBLY OPTIONS</text>
<text x="274.2" y="192.6">TABLE BELOW FOR U1 AND COMPONENTS USED ON ADDITIONAL SKU NUMBERS.</text>
<text x="322.1" y="236.5">APPROVALS</text>
<text x="325.4" y="249">IC NO.</text>
<text x="355.4" y="270.8">Friday, October 23, 2015</text>
</g>
<g font-size="2.6" fill="#000080">
<text x="319.5" y="17.5">R1 33</text>
<text x="21.6" y="34.4">J1</text>
<text x="43.2" y="34.8">C5</text>
<text x="53.1" y="32.6">R2</text>
<text x="74.7" y="32.6">C1</text>
<text x="104.9" y="32.6">C2</text>
<text x="21.6" y="37.8">BNC</text>
<text x="43.2" y="37">0.1uF</text>
<text x="53.1" y="36.1">1k</text>
<text x="66.9" y="37">U8</text>
<text x="74.7" y="36.1">0.1uF</text>
<text x="104.9" y="36.1">0.1uF</text>
<text x="112.3" y="39.1">R3</text>
<text x="272" y="41.3">U15</text>
<text x="336.8" y="41.3">U3</text>
<text x="369.2" y="39.1">C3</text>
<text x="369.2" y="41.3">0.1uF</text>
<text x="395.1" y="41.3">C4</text>
<text x="42.3" y="45.6">R5</text>
<text x="57.4" y="45.6">R6</text>
<text x="69.1" y="47.8">NC7SZ04P5X</text>
<text x="101.5" y="47.8">U2</text>
<text x="112.3" y="45.6">33</text>
<text x="267.7" y="43.4">LTC6655-MS8-5</text>
<text x="332.5" y="43.4">NL17SZ74</text>
<text x="395.1" y="43.4">0.1uF</text>
<text x="42.3" y="49">49.9</text>
<text x="57.4" y="49">1k</text>
<text x="101.5" y="49.9">NC7SVU04P5X</text>
<text x="246.1" y="58.5">C11</text>
<text x="314.3" y="58.5">C46</text>
<text x="54" y="62.9">JP7</text>
<text x="244" y="60.7">0.1uF</text>
<text x="314.3" y="62">2.2uF</text>
<text x="362.7" y="62.9">R15</text>
<text x="369.2" y="62.9">33</text>
<text x="395.1" y="62.9">U4</text>
<text x="395.1" y="65">NC7SVU04P5X</text>
<text x="308.7" y="71.5">R37</text>
<text x="21.6" y="75.4">J4</text>
<text x="293.6" y="76">E3</text>
<text x="308.7" y="74.3">0</text>
<text x="344.6" y="78">R8</text>
<text x="21.6" y="78.8">BNC</text>
<text x="32.4" y="80.1">R53</text>
<text x="38.9" y="80.1">0</text>
<text x="60.5" y="78.2">C18</text>
<text x="344.6" y="81.4">33</text>
<text x="48.8" y="88.8">C43</text>
<text x="60.5" y="87.9">10uF</text>
<text x="72.5" y="86.6">R54</text>
<text x="84.2" y="86.6">C44</text>
<text x="84.2" y="88.8">15pF</text>
<text x="48.8" y="92.2">OPT</text>
<text x="72.5" y="90.1">OPT</text>
<text x="191.3" y="90.9">R44</text>
<text x="191.3" y="94.4">0</text>
<text x="261.2" y="93.1">C6</text>
<text x="261.2" y="95.3">10uF</text>
<text x="283.9" y="95.9">0.1uF</text>
<text x="284.1" y="93.1">C7</text>
<text x="120" y="97.4">R35</text>
<text x="120" y="100.9">OPT</text>
<text x="222.4" y="101.7">U10A</text>
<text x="220.2" y="103.9">LT6203-MS8</text>
<text x="306.6" y="103.9">C20</text>
<text x="306.6" y="106">47uF</text>
<text x="318.7" y="106">C56</text>
<text x="354.1" y="106">C13</text>
<text x="34.5" y="110.4">C45</text>
<text x="34.5" y="112.5">0.1uF</text>
<text x="107.9" y="112.5">C60</text>
<text x="197.8" y="112.5">C62</text>
<text x="231" y="112.5">R48</text>
<text x="237.5" y="112.5">10</text>
<text x="261.2" y="112.5">C9</text>
<text x="283.5" y="113.8">C10</text>
<text x="318.7" y="109.5">0.1uF</text>
<text x="332.5" y="112.5">JP6</text>
<text x="354.1" y="108.2">0.1uF</text>
<text x="17.3" y="116.8">R49</text>
<text x="17.3" y="119">499</text>
<text x="107.9" y="114.7">10uF</text>
<text x="197.8" y="116">OPT</text>
<text x="261.2" y="114.7">10uF</text>
<text x="283.5" y="116.2">0.1uF</text>
<text x="347.6" y="119">NC7SZ66P5X</text>
<text x="356.2" y="116.8">U6</text>
<text x="399.4" y="119">C15</text>
<text x="49.7" y="123.3">LT6202-S5</text>
<text x="51.8" y="121.2">U5</text>
<text x="64.8" y="123.3">R58</text>
<text x="71.2" y="123.3">1</text>
<text x="314.3" y="121.2">C12</text>
<text x="314.3" y="124.6">0.1uF</text>
<text x="399.4" y="121.2">0.1uF</text>
<text x="107.9" y="129.8">JP4</text>
<text x="209.4" y="127.6">R46</text>
<text x="215.9" y="127.6">0</text>
<text x="256.9" y="132">R9 0</text>
<text x="8.6" y="134.1">C57</text>
<text x="8.6" y="136.3">4.7uF</text>
<text x="27.2" y="134.1">R57</text>
<text x="27.2" y="137.6">499</text>
<text x="88.5" y="134.1">R18</text>
<text x="88.5" y="136.3">249</text>
<text x="237.5" y="136.3">6800pF</text>
<text x="239.6" y="134.1">C55</text>
<text x="418.8" y="136.5">C16</text>
<text x="49.7" y="140.6">C61</text>
<text x="69.1" y="142.7">1uF</text>
<text x="71.2" y="140.6">C8</text>
<text x="209.4" y="138.4">C65</text>
<text x="215.9" y="138.4">OPT</text>
<text x="224.5" y="142.7">C41</text>
<text x="282" y="140.4">U1</text>
<text x="323.8" y="140.6">R41</text>
<text x="330.3" y="140.6">33</text>
<text x="401.6" y="138.4">R13</text>
<text x="408.1" y="138.4">1k</text>
<text x="418.8" y="138.4">0.1uF</text>
<text x="49.7" y="144.9">0.1uF</text>
<text x="97.2" y="149.4">E5</text>
<text x="222.4" y="144.9">3300pF</text>
<text x="237.5" y="149.2">6800pF</text>
<text x="239.6" y="147.1">C64</text>
<text x="278.5" y="144.9">LTC2380-MS-24</text>
<text x="384.3" y="147.1">U9</text>
<text x="259.1" y="153.5">R4 0</text>
<text x="343.3" y="153.5">TP5</text>
<text x="380" y="153.5">NC7SZ04P5X</text>
<text x="401.6" y="151.4">R17</text>
<text x="408.1" y="151.4">2k</text>
<text x="97.2" y="160">C63</text>
<text x="220.2" y="160">U10B</text>
<text x="97.2" y="162.2">1uF</text>
<text x="218.1" y="162.2">LT6203-MS8</text>
<text x="258.2" y="166.5">R30</text>
<text x="301.4" y="164.3">R7</text>
<text x="301.4" y="167.8">1k</text>
<text x="181.4" y="173">R52</text>
<text x="192.2" y="168.7">C68</text>
<text x="192.2" y="173">OPT</text>
<text x="231" y="173">R51</text>
<text x="237.5" y="173">10</text>
<text x="54" y="179.5">JP8</text>
<text x="181.4" y="175.1">0</text>
<text x="209.4" y="177.3">R50</text>
<text x="215.9" y="177.3">0</text>
<text x="107.9" y="183.8">C59</text>
<text x="107.9" y="185.9">10uF</text>
<text x="120" y="185.9">R36</text>
<text x="120" y="189.4">OPT</text>
<text x="21.6" y="194.1">J2</text>
<text x="21.6" y="197.6">BNC</text>
<text x="34.5" y="196.7">R55</text>
<text x="209.4" y="192.4">C39</text>
<text x="215.9" y="192.4">OPT</text>
<text x="34.5" y="198.9">0</text>
<text x="48.8" y="207.5">C49</text>
<text x="60.5" y="205.4">C48</text>
<text x="60.5" y="207.5">10uF</text>
<text x="72.5" y="205.4">R56</text>
<text x="72.5" y="208.8">OPT</text>
<text x="126.5" y="207.5">C66</text>
<text x="48.8" y="211">OPT</text>
<text x="126.5" y="211">OPT</text>
<text x="168.4" y="233.4">C58</text>
<text x="174.9" y="233.4">1uF</text>
<text x="224.5" y="233.4">TP7</text>
<text x="224.5" y="239.9">TP6</text>
<text x="168.4" y="242.1">C42</text>
<text x="174.9" y="242.1">0.1uF</text>
<text x="224.5" y="246.4">TP4</text>
<text x="161.1" y="259.3">C19</text>
<text x="161.1" y="262.8">0.1uF</text>
<text x="171.9" y="259.3">C17</text>
<text x="171.9" y="262.8">1uF</text>
<text x="182.6" y="259.3">C40</text>
<text x="182.6" y="262.8">1uF</text>
<text x="194.3" y="259.3">C47</text>
<text x="194.3" y="263.7">0.1uF</text>
</g>
<g font-size="2.6">
<text x="62.2" y="22.9">+3.3V</text>
<text x="92.4" y="22.9">+3.3V</text>
<text x="47.1" y="25.1">+3.3V</text>
<text x="10.8" y="41.3">CLK IN</text>
<text x="360.1" y="40.2">+3.3V</text>
<text x="8.6" y="43.4">100MHz MAX</text>
<text x="10.8" y="45.6">3.3VPP</text>
<text x="249.4" y="46.2">+9V/+10V</text>
<text x="386" y="42.4">+3.3V</text>
<text x="321.3" y="51">+3.3V</text>
<text x="49.7" y="65">COUPLING</text>
<text x="49.7" y="75.8">AC</text>
<text x="58.3" y="75.8">DC</text>
<text x="15.1" y="82.3">AIN+</text>
<text x="267.1" y="81">+3.3V</text>
<text x="287.1" y="80.1">VREF</text>
<text x="13" y="86.6">0 - VREF</text>
<text x="84.2" y="90.9">C0G</text>
<text x="212.4" y="98.1">V+</text>
<text x="261.2" y="97.4">6.3V</text>
<text x="267.1" y="102.6">+2.5V</text>
<text x="362.3" y="105">+3.3V</text>
<text x="44" y="113.4">V+</text>
<text x="306.6" y="110.4">1210</text>
<text x="306.6" y="108.2">10V</text>
<text x="306.6" y="112.5">X7R</text>
<text x="331.4" y="109.3">FS</text>
<text x="34.5" y="114.7">25V</text>
<text x="107.9" y="116.8">6.3V</text>
<text x="212.7" y="119">V-</text>
<text x="261.2" y="116.8">6.3V</text>
<text x="333.6" y="119.4">0.8VREF</text>
<text x="334.4" y="115.1">VREF</text>
<text x="390.4" y="120.1">+3.3V</text>
<text x="107.9" y="132">CM</text>
<text x="95" y="136.3">VREF/2</text>
<text x="8.6" y="138.4">6.3V</text>
<text x="44.3" y="142.7">V-</text>
<text x="94.6" y="143.2">EXT</text>
<text x="239.6" y="138.4">NP0</text>
<text x="239.6" y="140.6">1206</text>
<text x="49.7" y="147.1">25V</text>
<text x="222.4" y="147.1">1206</text>
<text x="87.9" y="153.5">EXT_CM</text>
<text x="237.5" y="151.4">1206</text>
<text x="97.2" y="164.3">25V</text>
<text x="49.7" y="183.8">COUPLING</text>
<text x="107.9" y="188.1">6.3V</text>
<text x="49.7" y="194.6">AC</text>
<text x="58.3" y="194.6">DC</text>
<text x="15.1" y="201">AIN-</text>
<text x="13" y="205.4">0 - VREF</text>
<text x="60.5" y="209.7">6.3V</text>
<text x="279.6" y="209.9">DC2289A-A</text>
<text x="282.8" y="205.6">SKU#</text>
<text x="298.2" y="209.5">LTC2380-24</text>
<text x="302.5" y="205.1">U1</text>
<text x="316.1" y="205.1">MSPS</text>
<text x="318.7" y="209.7">2</text>
<text x="326.9" y="209.7">OPT</text>
<text x="327.5" y="205.4">R30</text>
<text x="337" y="209.7">10 OHMS</text>
<text x="339.2" y="205.4">R51</text>
<text x="350.8" y="209.9">OPT</text>
<text x="351.5" y="205.4">R56</text>
<text x="362.7" y="209.7">3300pF</text>
<text x="364.9" y="205.4">C41</text>
<text x="375.7" y="209.7">6800pF</text>
<text x="376.7" y="205.1">C55</text>
<text x="386.5" y="209.7">6800pF</text>
<text x="386.9" y="205.4">C64</text>
<text x="279.8" y="214">DC2289A-B</text>
<text x="298.2" y="213.8">LTC2368-24</text>
<text x="318.7" y="214">1</text>
<text x="324.9" y="214">0 OHMS</text>
<text x="338.8" y="214">OPT</text>
<text x="349.3" y="213.8">0 OHMS</text>
<text x="364" y="214">OPT</text>
<text x="375.7" y="214">3300pF</text>
<text x="386.9" y="213.8">OPT</text>
<text x="164.1" y="224.8">BYPASS CAPS FOR U10</text>
<text x="156.5" y="230">V-</text>
<text x="188.7" y="230">V+</text>
<text x="217" y="236">GND</text>
<text x="385.6" y="238.8">Milpitas, CA 95035</text>
<text x="385.6" y="236">1630 McCarthy Blvd.</text>
<text x="217" y="242.5">GND</text>
<text x="385.6" y="244.4">Fax: (408)434-0507</text>
<text x="385.6" y="241.6">Phone: (408)432-1900</text>
<text x="216.8" y="249.2">GND</text>
<text x="366.4" y="250.9">TITLE: DEMO CIRCUIT SCHEMATIC,</text>
<text x="385.6" y="247">LTC Confidential-For Customer Use Only</text>
<text x="324.7" y="261.7">SKU NO.</text>
<text x="361.4" y="262.1">PCA ASS'Y DWG:</text>
<text x="390.1" y="261.9">SCHEMATIC NO. AND REVISION:</text>
<text x="343.9" y="270.8">DATE:</text>
<text x="408.5" y="270.8">SHEET</text>
<text x="417.8" y="270.8">1</text>
<text x="421" y="270.8">OF</text>
<text x="426.2" y="270.8">2</text>
</g>
<g font-size="2.6" fill="#f00">
<text x="123.5" y="42.1">CLK</text>
<text x="404.8" y="58.8">CNVST_33</text>
<text x="314.1" y="86.8">VREF</text>
<text x="30.2" y="106.5">VREF</text>
<text x="343.9" y="130.2">CNV</text>
<text x="419.5" y="132.4">J3-2</text>
<text x="343.9" y="138.9">SCK</text>
<text x="343.9" y="143.2">SDO</text>
<text x="343.9" y="147.5">BUSY</text>
<text x="343.9" y="160.4">RDL</text>
<text x="400.1" y="166.9">QuikEval_DETECT</text>
</g>
<g font-size="2.6" fill="#004080">
<text x="268.8" y="53">VIN</text>
<text x="268.8" y="48.7">SHDN</text>
<text x="276.3" y="53">VOUTF</text>
<text x="278.9" y="48.7">GND</text>
<text x="340" y="50.9">GND</text>
<text x="346" y="48.8">CP</text>
<text x="352.6" y="53">VCC</text>
<text x="353.3" y="48.8">D</text>
<text x="268.8" y="57.3">GND</text>
<text x="276.1" y="57.3">VOUTS</text>
<text x="340" y="57.3">CLR</text>
<text x="354.2" y="59.5">PR</text>
<text x="268.8" y="61.7">GND</text>
<text x="278.9" y="61.7">GND</text>
<text x="340.7" y="63.6">Q</text>
<text x="353.7" y="63.6">Q</text>
<text x="362.5" y="124.4">VCC</text>
<text x="359.7" y="131.7">B</text>
<text x="369.4" y="131.7">A</text>
<text x="272.9" y="135.2">IN+</text>
<text x="290.5" y="135.4" transform="rotate(-90 290.5 135.4)">VDD</text>
<text x="294.9" y="137.1" transform="rotate(-90 294.9 137.1)">OVDD</text>
<text x="299.2" y="135.1" transform="rotate(-90 299.2 135.1)">REF</text>
<text x="307.2" y="135.1">CNV</text>
<text x="301.3" y="142.2" transform="rotate(-90 301.3 142.2)">REF/DGCL</text>
<text x="307.1" y="143.7">SDO</text>
<text x="307.2" y="139.4">SCK</text>
<text x="367.9" y="139.7">OE</text>
<text x="305.7" y="148">BUSY</text>
<text x="363.6" y="145.7">GND</text>
<text x="273.1" y="152.5">IN-</text>
<text x="288.4" y="154.4" transform="rotate(-90 288.4 154.4)">GND</text>
<text x="290.5" y="154.4" transform="rotate(-90 290.5 154.4)">GND</text>
<text x="292.7" y="154.4" transform="rotate(-90 292.7 154.4)">GND</text>
<text x="294.9" y="154.4" transform="rotate(-90 294.9 154.4)">GND</text>
<text x="299.2" y="154.4" transform="rotate(-90 299.2 154.4)">CHAIN</text>
<text x="302.9" y="152.3">RDL/SDI</text>
</g>
<g font-size="2.1">
<text x="260.4" y="241.5">LINEAR TECHNOLOGY HAS MADE A BEST EFFORT TO DESIGN A</text>
<text x="260.4" y="243.6">CIRCUIT THAT MEETS CUSTOMER-SUPPLIED SPECIFICATIONS;</text>
<text x="260.4" y="245.7">HOWEVER, IT REMAINS THE CUSTOMER'S RESPONSIBILITY TO</text>
<text x="318" y="240.4">PCB DES.</text>
<text x="318" y="244.9">APP ENG.</text>
<text x="328" y="244.9">GUY HOOVER</text>
<text x="329" y="240.4">M.HAWKINS</text>
<text x="260.4" y="247.9">VERIFY PROPER AND RELIABLE OPERATION IN THE ACTUAL</text>
<text x="260.4" y="250">APPLICATION. COMPONENT SUBSTITUTION AND PRINTED</text>
<text x="260.4" y="252.2">CIRCUIT BOARD LAYOUT MAY SIGNIFICANTLY AFFECT CIRCUIT</text>
<text x="260.4" y="254.3">PERFORMANCE OR RELIABILITY. CONTACT LINEAR</text>
<text x="260.4" y="256.4">TECHNOLOGY APPLICATIONS ENGINEERING FOR ASSISTANCE.</text>
<text x="260.4" y="267.8">THIS CIRCUIT IS PROPRIETARY TO LINEAR TECHNOLOGY AND</text>
<text x="260.4" y="270.4">SUPPLIED FOR USE WITH LINEAR TECHNOLOGY PARTS.</text>
</g>
<g font-size="1.9">
<text x="64.3" y="35.2" transform="rotate(-90 64.3 35.2)">5</text>
<text x="94.6" y="35.2" transform="rotate(-90 94.6 35.2)">5</text>
<text x="60.1" y="40.6">2</text>
<text x="72.7" y="40.6">4</text>
<text x="90.3" y="40.6">2</text>
<text x="103" y="40.6">4</text>
<text x="64.3" y="47.9" transform="rotate(-90 64.3 47.9)">3</text>
<text x="94.6" y="47.9" transform="rotate(-90 94.6 47.9)">3</text>
<text x="265.2" y="47.1">1</text>
<text x="286.5" y="47.1">8</text>
<text x="348" y="43.4">1</text>
<text x="354.5" y="43.4">2</text>
<text x="265.2" y="51.4">2</text>
<text x="286.5" y="51.4">7</text>
<text x="336.4" y="49.2">4</text>
<text x="359.9" y="51.4">8</text>
<text x="388.2" y="52.5" transform="rotate(-90 388.2 52.5)">5</text>
<text x="265.2" y="55.7">3</text>
<text x="286.5" y="55.7">6</text>
<text x="336.4" y="55.7">6</text>
<text x="359.9" y="57.8">7</text>
<text x="379.6" y="57.8">4</text>
<text x="392.3" y="57.8">2</text>
<text x="265.2" y="60">4</text>
<text x="286.5" y="60">5</text>
<text x="388.2" y="65.1" transform="rotate(-90 388.2 65.1)">3</text>
<text x="49.3" y="70.8">3</text>
<text x="62" y="70.8">1</text>
<text x="341.6" y="68.1">3</text>
<text x="354.5" y="68.1">5</text>
<text x="55.7" y="75.9" transform="rotate(-90 55.7 75.9)">2</text>
<text x="204.7" y="105.3">3</text>
<text x="213.3" y="102.1" transform="rotate(-90 213.3 102.1)">8</text>
<text x="221.7" y="107.5">1</text>
<text x="204.7" y="109.7">2</text>
<text x="327.7" y="110.8" transform="rotate(-90 327.7 110.8)">1</text>
<text x="213.3" y="114.8" transform="rotate(-90 213.3 114.8)">4</text>
<text x="323.5" y="116.1">2</text>
<text x="365.3" y="119">5</text>
<text x="38.5" y="124.8">3</text>
<text x="44.9" y="121.6" transform="rotate(-90 44.9 121.6)">5</text>
<text x="327.7" y="123.4" transform="rotate(-90 327.7 123.4)">3</text>
<text x="38.5" y="129.1">4</text>
<text x="51.2" y="126.9">1</text>
<text x="288.9" y="128" transform="rotate(-90 288.9 128)">2</text>
<text x="293.2" y="128" transform="rotate(-90 293.2 128)">15</text>
<text x="297.5" y="128" transform="rotate(-90 297.5 128)">7</text>
<text x="299.7" y="128" transform="rotate(-90 299.7 128)">8</text>
<text x="44.9" y="134.2" transform="rotate(-90 44.9 134.2)">2</text>
<text x="105.3" y="134.5" transform="rotate(-90 105.3 134.5)">1</text>
<text x="269.5" y="135.6">4</text>
<text x="314.6" y="133.4">9</text>
<text x="314.6" y="137.7">13</text>
<text x="355.9" y="133.4">2</text>
<text x="372.9" y="133.4">1</text>
<text x="392.5" y="134.5" transform="rotate(-90 392.5 134.5)">5</text>
<text x="109.5" y="139.9">2</text>
<text x="314.6" y="142">14</text>
<text x="372.9" y="139.9">4</text>
<text x="383.9" y="139.9">4</text>
<text x="396.6" y="139.9">2</text>
<text x="105.3" y="147.2" transform="rotate(-90 105.3 147.2)">3</text>
<text x="269.5" y="148.5">5</text>
<text x="314.6" y="146.4">11</text>
<text x="392.5" y="147.2" transform="rotate(-90 392.5 147.2)">3</text>
<text x="314.6" y="150.7">12</text>
<text x="365.3" y="150.2">3</text>
<text x="286.7" y="158" transform="rotate(-90 286.7 158)">3</text>
<text x="288.9" y="158" transform="rotate(-90 288.9 158)">6</text>
<text x="291" y="159" transform="rotate(-90 291 159)">16</text>
<text x="293.2" y="159" transform="rotate(-90 293.2 159)">10</text>
<text x="297.5" y="158" transform="rotate(-90 297.5 158)">1</text>
<text x="206.9" y="163.6">5</text>
<text x="206.9" y="168">6</text>
<text x="223.9" y="165.8">7</text>
<text x="49.3" y="189.5">3</text>
<text x="62" y="189.5">1</text>
<text x="55.7" y="194.7" transform="rotate(-90 55.7 194.7)">2</text>
<text x="342.4" y="262">SIZE: 11X17</text>
<text x="341.8" y="266.3">SCALE = NONE</text>
</g>
<g font-size="1.9" fill="#00f">
<text x="209.8" y="106.3">+</text>
<text x="209.8" y="110.6">-</text>
<text x="41.4" y="125.7">+</text>
<text x="41.4" y="130.2">-</text>
<text x="212" y="164.5">+</text>
<text x="212" y="168.9">-</text>
</g>
<g font-size="1.7" fill="#00f">
<text x="45.8" y="124.9">V+</text>
<text x="46" y="131">V-</text>
</g>
<g font-size="1.6">
<text x="44.9" y="1.6">5</text>
<text x="130.4" y="1.6">4</text>
<text x="215.9" y="1.6">3</text>
<text x="301.4" y="1.6">2</text>
<text x="386.9" y="1.6">1</text>
<text x=".6" y="37.3">D</text>
<text x="430.2" y="37.3">D</text>
<text x=".6" y="104.7">C</text>
<text x="430.2" y="104.7">C</text>
<text x=".6" y="172.2">B</text>
<text x="430.2" y="172.2">B</text>
<text x=".6" y="239.7">A</text>
<text x="430.2" y="239.7">A</text>
<text x="44.9" y="273.6">5</text>
<text x="130.4" y="273.6">4</text>
<text x="215.9" y="273.6">3</text>
<text x="301.4" y="273.6">2</text>
<text x="386.9" y="273.6">1</text>
</g>
</svg>
